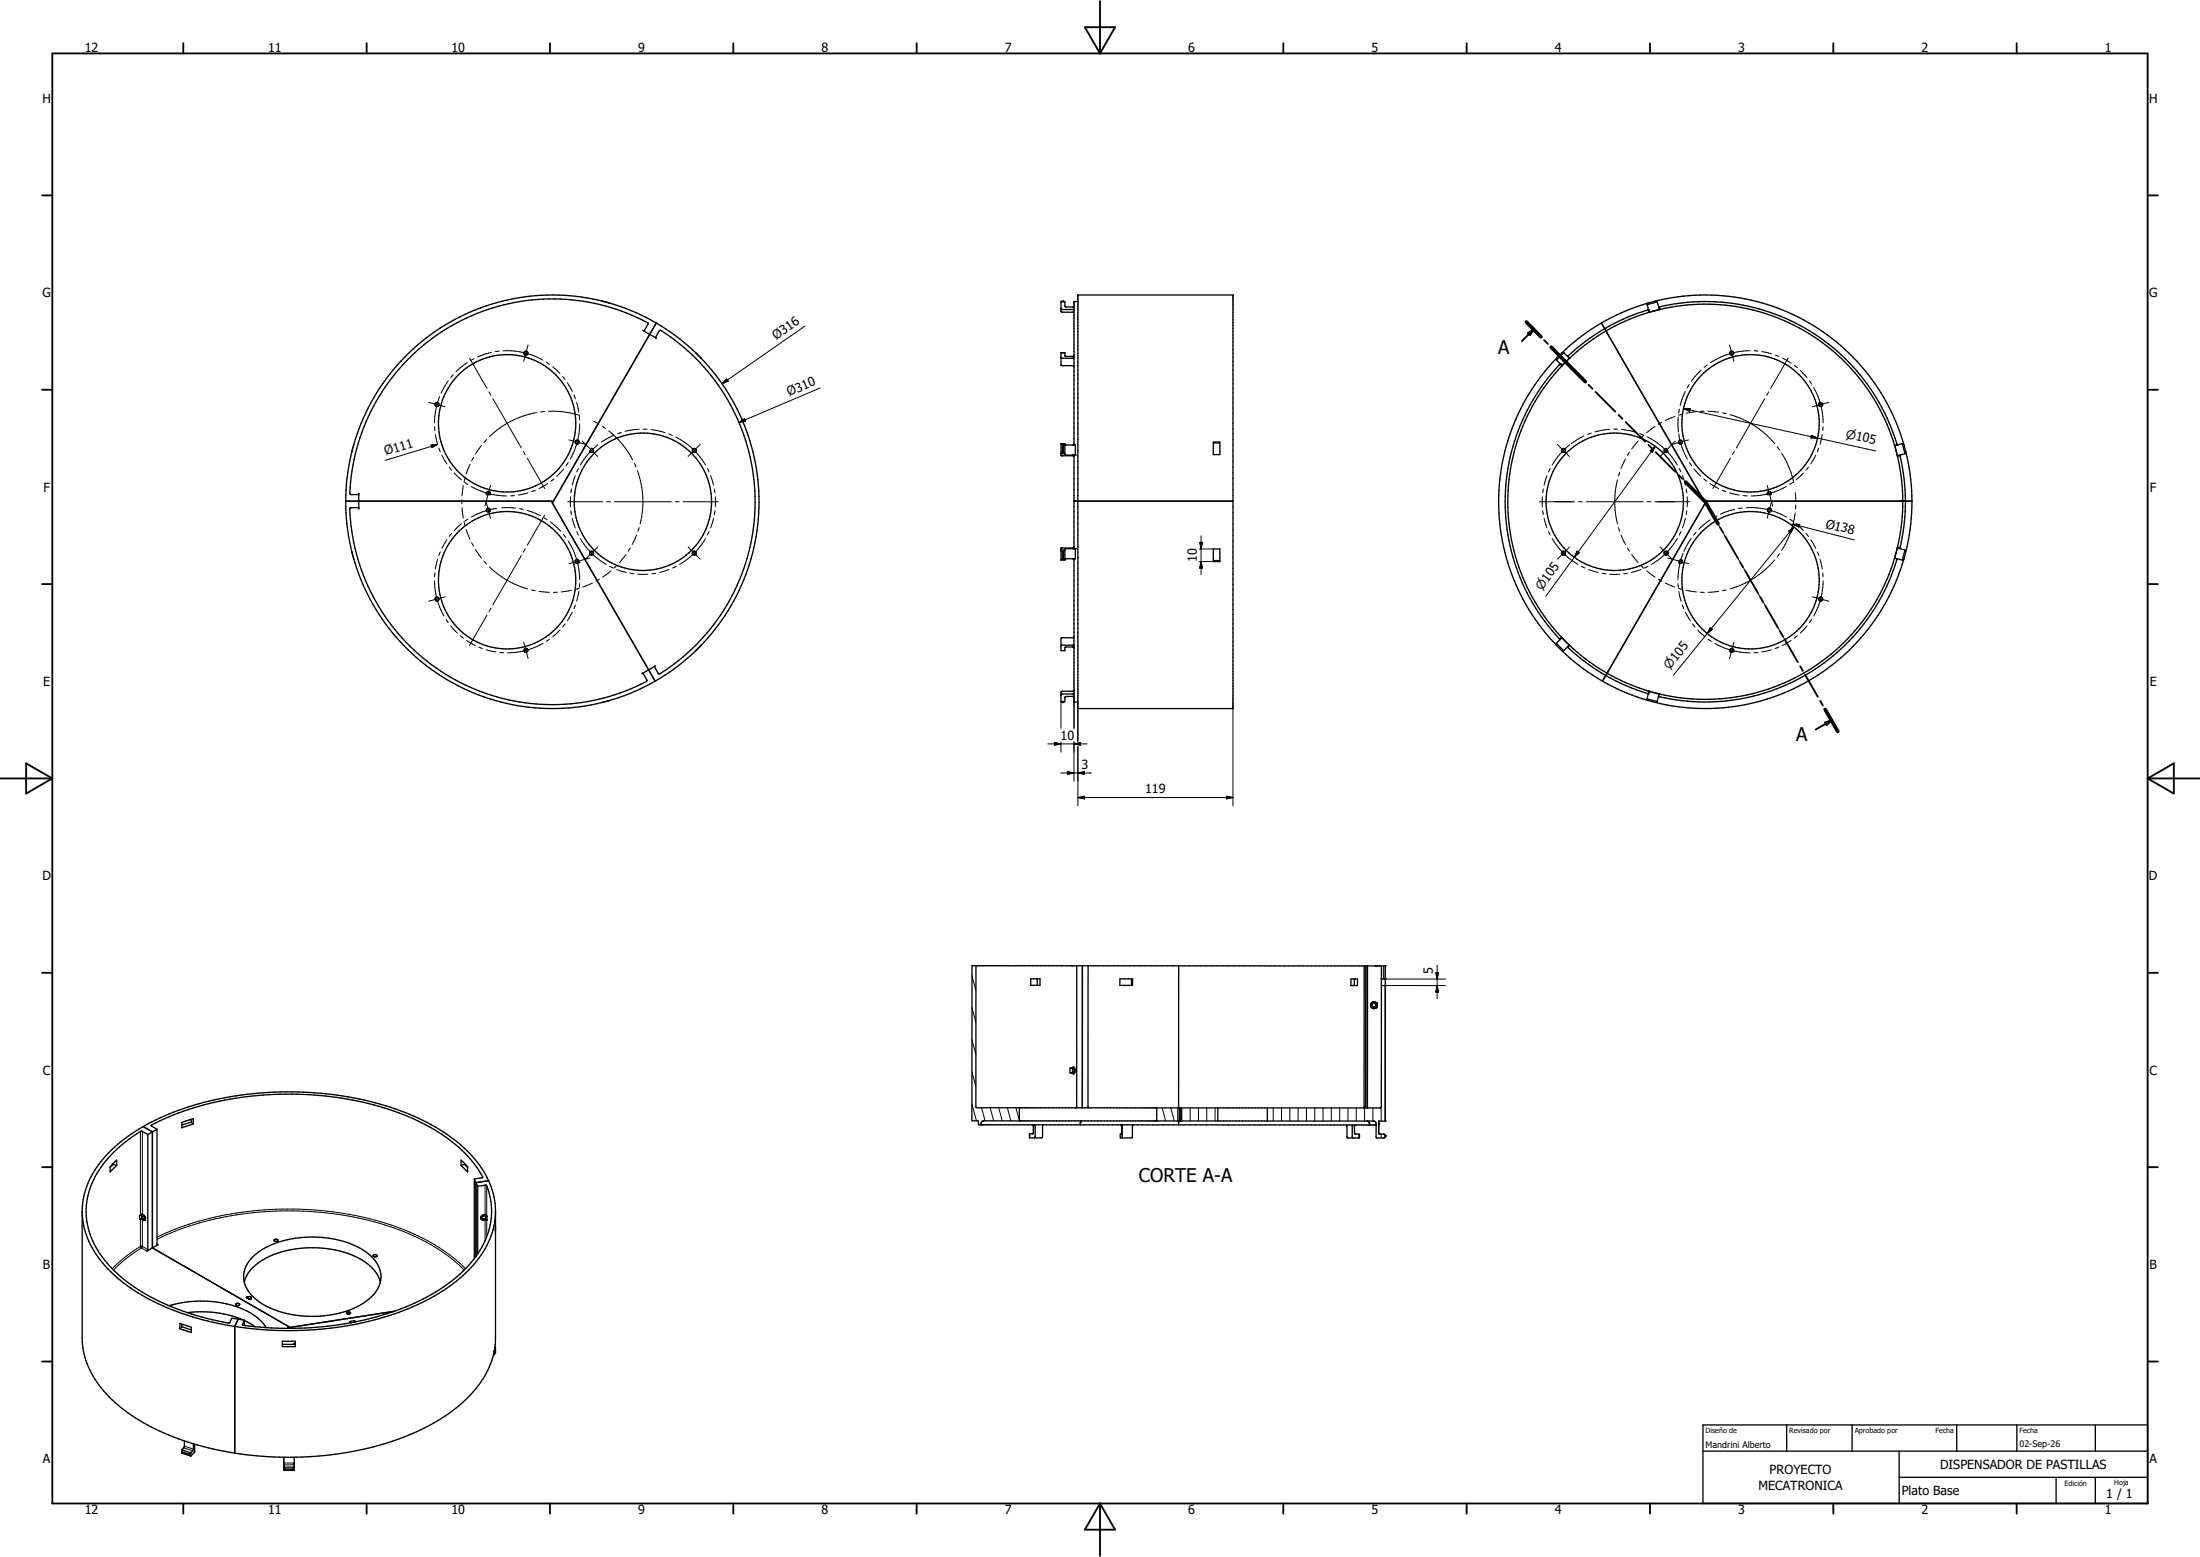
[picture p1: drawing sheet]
<svg xmlns="http://www.w3.org/2000/svg" width="1189mm" height="841mm" viewBox="0 0 1189 841" stroke-linecap="round" stroke-linejoin="round" font-family="sans-serif">
<g fill="none" stroke="#000" stroke-width=".54">
<path d="M435 176l-45 31M253 196l-7 5M254 193l9 17M256 194l-2 1M266 190l-8 3M270 190h-2M272 189l6 1 6 1M284 191l-1 4M284 191l9 4M285 186l-1 5M295 196l2 1M299 198l4 4"/>
<path d="M919 200l-5 6M923 197l-2 1M935 186l2 9M946 189l-6 1-6 1-5 3-5 2M948 189l2 1M952 190l5 1M959 192l2 1M963 193l5 3M966 193l-9 17M970 197l1 2M232 217l4 2M236 219l5 1"/>
<path d="M236 219l-1 9M238 214l-2 5M242 206l-4 6M245 202l-1 2M264 212l1 2M266 215l16 27M304 203l1 2M307 207l2 4M310 213l1 2M312 217l1 6M393 205l1 1-4 1zM443 210l-44 18"/>
<path d="M911 211l-3 8M913 208l-1 2M954 215l-8 14M956 212l-1 2M973 200l4 4M978 206l1 1M980 209l4 10M984 219l-4 1M984 219l1 9M988 217l-4 2M235 231v2M235 235l2 5"/>
<path d="M263 237l-1 2M290 223a49 49 0 0 0-26 13M294 222l-2 1M296 222a49 49 0 0 1 17 2M308 238l8 2M313 225v2M313 229l-1 10-4 9M315 238l5 5M321 227l3 2M326 230l1 1M329 233l8 7 5 8M332 235l-7 4"/>
<path d="M336 234h-2M345 232l-7 1M348 232h2M352 232l7 2M361 234l2 1M365 236l9 6 4 5 3 4M399 228l3-2 1 1zM856 235l-7 5M860 234l-2 1M870 232l-8 1M872 232h2M876 232l8 2"/>
<path d="M885 238l-3 5M886 234l2 1M888 235l-1 2M890 236l9 6 5 5 3 4M894 230l-4 4M898 228l-2 1M905 225l-5 2M905 238l-8 9M907 225v8M907 234l1 5M908 221l-1 2M908 239l-4 1"/>
<path d="M908 239l4 9M909 224h-2M910 221l104 23M910 221h3v1zM913 238l-5 1M917 222l-6 1M921 222h-2M923 222l6 1M931 223h2M935 224l11 5M946 229l-8 13M946 229l6 4 7 7"/>
<path d="M979 235l3 2h-3zM985 235l-1 5M985 231v2M233 240h4l-4 2zM237 240l-29 9M237 242l1 2M239 246l3 5M243 252l1 2M245 256l4 3M251 258v2M254 251l-2 5M256 247l-1 2"/>
<path d="M260 241l-3 4M283 244l1 2M285 247l9 17M299 259l-1 1M305 253l-4 4M307 250l-1 2M311 257l-2 5M313 253l-1 2M320 243l3 4M320 243l-6 8M323 240l-3 3M343 250l1 2"/>
<path d="M345 254a49 49 0 0 1 1 29M378 240l-6 7M382 253l1 2M384 257l2 5M836 257l-1 5M838 253l-1 2M842 240l6 7M848 240l-5 6-4 5M874 259l-1 12 1 12M875 255v2M878 248l-2 5M881 244l-1 2"/>
<path d="M892 243l3-2-2 3zM895 241l-44 60M908 253v2M909 257l2 5M913 250l1 2M916 253l3 4M921 259l1 1M935 247l-9 17M937 244l-1 2M960 241l2 2M963 245l4 8 2 8M975 256l-4 3"/>
<path d="M977 252l-1 2M981 246l-2 5M983 242l-1 2M250 270v2M250 274v6M250 262v6M251 260l2 2M255 263l9 4M263 271l1 5M264 267l-2 6M264 276l1 4M264 267l10 1"/>
<path d="M264 276l-9 3M265 262l-1 5M268 275l-4 1M271 274h8M278 268h-2M281 275h2M285 276l7 3M285 266l-5 1M289 265l-2 1M294 280l2 1M294 278l-9 17M296 261l-5 3"/>
<path d="M307 271h19M308 268v6M309 276v2M309 264v2M328 271h2M332 271h31M365 271h2M369 271h19M386 264v2M386 276v2M387 268v6M832 271h19"/>
<path d="M834 268v6M834 276v2M834 264v2M853 271h2M857 271h31M890 271h2M894 271h19M911 264l1 2M912 276l-1 2M912 268v6M924 261l5 3M926 278l9 17"/>
<path d="M928 279l-2 1M931 265l2 1M935 266l5 1M937 275l-7 3M942 274l-2 1M942 268h2M944 274h6l6 2M955 262l1 5M956 267l2 6M956 276l-1 4M956 276l9 3M956 267l-10 1"/>
<path d="M957 271l-1 5M965 263l-9 4M969 260l-2 2M970 277l-2 10-5 10M970 266l1 5M971 273l-1 2M238 298l-1 2M242 291l-3 5M244 288l-1 2M249 283l-4 4M251 282v2M252 286l2 5"/>
<path d="M253 280l-2 2M255 293l1 2M257 297l3 4M284 296l-1 2M297 282l6 5M304 289l2 1M307 292l5 10 1 6v5M309 280l2 5M312 287l1 2M314 291l6 8 8 6M323 296l-7 6M338 299l-3 5"/>
<path d="M341 296l-1 2M344 289l-2 5M345 285v2M372 296l6 6M381 291l-6 8-8 6M383 287l-1 2M386 280l-2 5M648 297h8M648 293h2l-1 4zM649 289v21M835 280l1 5M837 287l1 2"/>
<path d="M839 291l6 8 8 6M848 296l-6 6M852 298l1 1-2 2zM875 285v2M876 289l2 5M880 296l1 2M882 299l3 5M897 296l7 6M907 291l-7 8-7 6M908 287v2M910 299l-2 4M911 280l-2 5"/>
<path d="M914 291l-4 7M917 287l-2 2M924 281l-6 5M936 296l1 2M962 299l-2 2M967 287l3-2-2 3zM967 280l2 2M969 283l33 9M969 283h4l-1 2zM970 285l-47 57M971 283l4 4M976 288l1 2"/>
<path d="M979 291l2 5M982 298l1 2M235 314l1 10M235 309v3M237 302l-2 5M262 303l1 2M264 306l10 7 11 5M282 300l-16 27M287 319h2M291 319l6 1M301 320h-2M309 319l-6 1"/>
<path d="M313 319l-1 6M313 318h-2M313 315v2M319 301l-11 3M320 315l-5 2M324 313l-2 1M329 306l2 1M330 308l-4 4M333 308l5 1M333 305l-1 2M341 310h2M345 310h5"/>
<path d="M354 310h-2M362 308l-6 1M365 306l-1 1M648 303h8M649 303l1 4h-2zM851 301l-16 21M855 306l2 1M859 308l5 1M866 310h2M870 310h5M880 310h-2M887 308l-5 1"/>
<path d="M887 305l1 2M890 308l4 4M891 306l-2 1M896 313l2 1M900 315l5 2M901 301l7 2M907 315v2M907 318h2M907 319l2 6M908 303l5 1M908 303l-1 10M911 319l6 1"/>
<path d="M919 320h2M929 319l-6 1M933 319h-2M938 300l16 27M959 302a49 49 0 0 1-24 16M984 302l1 5M985 309v3M985 314l-1 10M236 324l-4 1M236 324l4 9M241 322l-5 2M241 335l1 1"/>
<path d="M244 338l3 4M263 332l-9 17M265 329l-1 1M305 337l-1 2M309 331l-2 4M311 327l-1 2M909 327l1 2M911 331l3 4M915 337l1 2M924 339l1 1-2 2zM955 329l1 1M957 332l9 17"/>
<path d="M977 338l-4 4M979 335l-1 1M980 322l4 2M984 324l4 1M984 324l-4 9M249 343l1 2M252 346l5 3M259 350h2M263 351l5 1M270 352l2 1M283 347l2 9M293 348l-9 3-10 2"/>
<path d="M297 345l-2 1M303 340l-4 4M918 340l3 4M923 342l-19 23M923 345l2 1M927 348l9 3M936 351l-1 5M936 351l10 2M937 347l-1 4M950 352l-2 1M957 351l-5 1M961 350h-2"/>
<path d="M968 346l-5 3M971 343l-1 2M573 379v14M580 379v14M583 383v17M666 383v52M566 402h22M570 401l3 1-3 1zM573 417h17M573 401v5M577 417h3l-3 1zM580 401v21"/>
<path d="M580 402l4-1v2zM583 417h3v1zM583 403v32M583 431h83M583 431l3-1v1zM663 430l3 1h-3zM525 527l2 8M748 522v7M749 529h32M749 532h32M776 525h1v4zM777 522v17"/>
<path d="M777 532v4h-1zM525 544l2 8M525 579l2 8M525 562l2 8M525 596l3 9M530 598l2 7M535 598l2 7M540 598l2 7M544 598l2 7M549 598l2 7M628 598l2 7M633 598l2 7"/>
<path d="M637 600h1M639 598v7M643 598v7M648 598v7M652 598v7M657 598v7M688 598v8M693 598v8M697 598v8M702 598v8M706 598v8M711 598v8"/>
<path d="M715 598v8M720 598v8M724 598v8M729 598v8M733 598v8M737 598v8M742 598v8M746 598v8M76 611v45M77 611v45M82 608h.1M625 605h.1"/>
<path d="M637 604h1M746 613v2M261 636h.1M76 658v15M77 659v14M262 640v16M262 659v11M263 640v17M263 659v9M76 673h1M76 673v1M76 673l-9 7-6 5"/>
<path d="M76 674l3 2M76 674l-9 6-6 6M77 673l-1 1M77 673l3 2M85 668a174 174 0 0 1 144 1l12 7 11 9M85 672h.1M85 669a173 173 0 0 1 143 1l13 7 10 9M131 715v1M133 701h.1M133 701l2 1M134 701h.1M134 701h-1"/>
<path d="M134 700l-1 1M135 702h.1M136 701h.1M136 702h-1M136 702h.1M136 701v1M191 713l1 1M191 713h.1M191 713l-1 1M191 713v1M99 782l5 2M100 781l5 2"/>
<path d="M153 790h6M153 791h6"/>
<circle cx="189" cy="714" r=".4"/>
</g>
<g fill="none" stroke="#000" stroke-width=".71">
<path d="M583 159h83v224h-83zM325 163h.1M325 163l4 1M347 178l1 1M348 179h.1M348 179l6 3M348 179l2-4a109 109 0 0 0-161 92h5M355 174a112 112 0 0 1 23 175M355 174l-56 98M355 174a112 112 0 0 0-168 97M573 163h1h2M573 163l1 6h6"/>
<path d="M573 166l1 1M573 163h3M574 167h.1M574 167h6M576 163v3h4M580 166h.1M580 169h.1M580 167h.1M583 163h-3v77M865 174l2 4M865 174a113 113 0 0 0-21 17M867 178l1 1"/>
<path d="M867 178a109 109 0 0 0-20 15M868 179h.1M868 179l-11 7-9 8M868 179l54 93M890 165l1 4M891 167l-11 4-13 7M891 167h.1M891 164a111 111 0 0 0-26 10M891 169h.1M891 169a106 106 0 0 0-23 10M895 163l-4 1-1 1M895 163h1"/>
<path d="M895 163a112 112 0 0 1 134 77M896 163l1 4M896 163l-6 2M897 167h.1M897 166h-1M897 167l-6 2M897 166a108 108 0 0 1 128 74M897 166h.1M897 167a107 107 0 0 1 127 74M354 182h.1M354 182l3-4a109 109 0 0 1-1 186l-2-4M354 182l1 1"/>
<path d="M376 191h.1M376 191l3 3M379 194h.1M573 193h1M574 197h.1M574 193h.1M574 197l6 1M580 192h-4v-1h-3l1 6M580 192h.1M580 198h.1M580 193v1l-6-1M841 194a112 112 0 0 0 0 154"/>
<path d="M841 195l3 2M841 194v1M843 197a108 108 0 0 0 0 148M843 197h.1M844 198a107 107 0 0 0 0 146M844 198h.1M844 197h.1M844 197v1M844 191h1M844 191l-3 3M845 191l3 2M845 191l-4 4"/>
<path d="M847 192h.1M848 193h.1M848 194l-4 4M848 193v1M848 193l-4 5M849 193h-1M573 240v6M573 240h3M573 240h1M576 240v6M576 240h-1M580 240h.1"/>
<path d="M656 239h3v7h-3zM656 239h3M1025 240h.1M1028 240l-4 1M1028 240h1M1028 240l2 5M190 244h.1M191 240l-1 4M191 240h.1M319 244h.1M320 242l-1 2M320 242h.1"/>
<path d="M320 242a1.1 1.1 0 0 1 1 2 1.1 1.1 0 0 1-2 0M573 246h.1M573 246h1M574 246h.1M574 246h6M574 244l-1 1h3l-1-1M574 240v4M574 244h1M574 240h1M575 240v4M576 240h.1M576 246h.1"/>
<path d="M576 240h5v6h-5M580 246h.1M580 246v1M580 247h.1M580 247v49M900 242h1v2h-1zM1024 240v1M1024 241l1 5M1024 241h.1M1024 241l2 5M1025 246a107 107 0 0 1 0 50M1025 246h1"/>
<path d="M1025 246h.1M1026 246h.1M1026 246v1M1027 246h.1M1027 246a108 108 0 0 1 0 50M1029 240l1 4M1030 245l-4 1M1030 244a112 112 0 0 1 3 27M1030 244v1M187 271h112M187 271a112 112 0 0 0 167 97M194 266v9"/>
<path d="M194 274h-5a109 109 0 0 0 161 94l-2-4M263 267h.1M263 267a1.1 1.1 0 0 1 1-1 1.1 1.1 0 0 1 1 1M263 267h2M265 267h.1M298 271l56 97M580 271h86M921 271h112M922 271l-53 93M955 266h2v1h-2zM1033 271a111 111 0 0 1-3 27M190 298l1 4"/>
<path d="M190 298h.1M573 296v7M573 296h.1M574 296h-1M574 296h.1M574 298v4M574 298l-1-1h3l-1 1M574 298h1M575 298v4M576 296v7M576 296h5v6h-5M576 296h.1"/>
<path d="M580 296h.1M580 296h-6M580 295v1M656 297h3v6h-3zM1025 296l-1 6M1025 296h.1M1025 296l-1 5M1025 296l5 1M1026 295l-1 1M1027 296h.1M1030 297v1M1030 297l-2 6"/>
<path d="M1030 298l-1 4M191 302h.1M311 302v2h1h1M311 302h.1M312 302h-1M312 302l1 2M312 302h.1M313 304h.1M573 303h3M574 302h1M574 302l-1 1M575 302l1 1"/>
<path d="M576 302h.1M580 302h.1M580 302v77h3M656 303h3M908 302a1.1 1.1 0 0 1 1 2 1.1 1.1 0 0 1-2 0zM1024 302a107 107 0 0 1-127 73M1024 302h.1M1024 301h.1M1024 301v1M1024 301l4 2M1025 302a108 108 0 0 1-128 74M1025 302h.1"/>
<path d="M1029 302a112 112 0 0 1-134 77M1029 302l-1 1M354 360h.1M376 351h.1M376 351a110 110 0 0 1-22 17M379 348l-3 3M379 348h.1M574 345l-1 6h3v-1h4M574 349h-1M574 349l6-1v1M574 349h.1M574 345h.1"/>
<path d="M580 350h.1M580 344l-6 1M580 344h.1M841 347v1M841 348l3 3M841 347l4 4M843 345h.1M844 344h.1M844 344l5 5M844 344l4 4M844 345h.1M844 351h1"/>
<path d="M844 344l-3 3M844 351a113 113 0 0 0 22 17M847 349l9 8 12 8M847 350h.1M848 349l-3 2M848 349h.1M848 348v1M848 348l2 2a105 105 0 0 0 19 14M325 379h.1M330 378l-5 1M330 378h.1M347 364h.1"/>
<path d="M348 364h-1M354 360l-6 4M573 379h3M573 379h1h2M574 374l-1 5M574 374h.1M580 376h.1M580 376h-4v3M580 375h-6l-1 1M580 375h.1M580 373l-6 1M580 373h.1"/>
<path d="M866 368a111 111 0 0 0 25 10M868 365l-2 3M868 365a106 106 0 0 0 22 10M869 364h.1M869 364l-1 1M869 364l9 5 13 4M890 377l6 2M890 377l1 1M890 375h.1M890 375h1M891 373h.1M891 375h.1"/>
<path d="M891 378l4 1M891 374l-1 3M891 374h.1M891 373v1M891 373l6 2M896 379h-1M896 376h.1M896 376h1M897 376h.1M897 375h.1M897 375l-1 4M527 522v76h1h218h1"/>
<path d="M557 529h5v3h-5zM561 529v3M582 522v76h-1M585 522v76M588 522h-63v83h4v3h215M588 522h49M588 522v76h1M605 529h7v3h-7zM612 529v3M637 522h112v7M637 522v76M730 529h4v3h-4z"/>
<path d="M732 529v3M737 522v76M738 522v76M739 522v76M747 532h2M747 529h2M747 522v76M749 529v77h-4v6M742 545h.1M742 541a1.9 1.9 0 0 0-1 2 1.9 1.9 0 0 0 1 2M742 541h1M742 541h.1"/>
<path d="M743 541l1 1M743 541h-1M743 545h-1M743 544v1M744 544h-1M744 544h.1M744 542h.1M744 543v-1v2M744 543v1M744 542v2M579 580h.1M579 577h-1v2l1 1"/>
<path d="M579 577l1-1 1 2v2h-1M579 580h1M579 577h.1M580 580h.1M580 577v2M580 579h.1M580 579v1M580 577h.1M580 577l1 2h-1M551 598v7M625 598v7M637 598v7"/>
<path d="M638 598v7M658 598v7M685 598v8M737 598h.1M739 598h.1M747 598h.1M77 609a173 173 0 0 1 108-17 124 124 0 0 1 67 29l7 8 5 9M77 609l5 2M77 609a62 62 0 0 0-32 37l-1 7v70a50 50 0 0 0 23 39 134 134 0 0 0 60 23M80 613l-3-2a56 56 0 0 0-30 38 45 45 0 0 0 18 41 122 122 0 0 0 59 24M80 613v62M82 608l3 2"/>
<path d="M82 608a174 174 0 0 1 120-11 100 100 0 0 1 55 32l4 7M82 608h.1M82 611v63l75 43M82 611l-2 2M85 610v62l-6 4 1-1M85 610l-3 1M98 606l6-2v3l-6 2zM103 605v1M103 606l1 1M103 606l-5 2M558 608h.1M558 612h-2v3h7"/>
<path d="M558 612h.1M558 608v4M559 608h.1M559 608v6v1M563 615h.1M564 608h-1v7M585 605l-1 3M606 608h.1M606 612h-1v3h7M606 612h.1M606 608v4M606 608v7"/>
<path d="M606 615h.1M612 615h.1M612 614v1M612 614h.1M613 608h-1v6M625 605h-93a1.8 1.8 0 0 0-2 3M625 605h12M637 605l48 1M637 605v3M685 606h58l1 1v7l4 1M728 608v7h7M731 608v6v1"/>
<path d="M732 608v4l3 1M732 608h.1M735 613v2M739 606h1v2M745 607v5l3 1h1l-1 2M748 615h.1M61 629l2-2v3l-3 3v-3zM61 628v1M61 629l2 1M61 629l-1 2M249 627l4 3v3l-4-3zM251 629l-2 1"/>
<path d="M251 628v1M251 629l2 2M256 637v43M256 637l1 2M257 639l1 2M257 639v40M261 636l-5 1M261 636h.1M264 638a40 40 0 0 1 4 16v69l-1 7M264 638l-7 1M44 655a52 52 0 0 0 25 39 135 135 0 0 0 58 22M76 656h.1"/>
<path d="M77 656l-2 1v2l1-1 2 1h1M77 657a.9 .9 0 0 1 1 0 .9 .9 0 0 1-1 1M77 659h.1M77 656h.1M77 656v1v1M77 656l1 1 1 2M77 658l2 1M258 641v36M260 658l1 1 1-1M262 659h.1M263 659h-1M263 659h.1"/>
<path d="M263 657a1.6 1.6 0 0 0-2-1 1.6 1.6 0 0 0-1 2 1.6 1.6 0 0 0 2 1M263 657h.1M263 640h.1M263 640l-5 1M263 657v2M263 640a39 39 0 0 1-6 39M263 657l-1 1M268 655a52 52 0 0 1-25 40 154 154 0 0 1-89 24l-12-1-15-2M80 675h.1M136 679a50 50 0 0 1 42-10 35 35 0 0 1 26 15 15 15 0 0 1-6 19 56 56 0 0 1-59-1 14 14 0 0 1-3-23zM148 670h.1M148 670l1-1 1 1"/>
<path d="M150 670h-2M150 670h.1M202 678a1 1 0 0 1 2 0 1 1 0 0 1-1 1 1 1 0 0 1-1 0zM202 678h.1M257 679a98 98 0 0 1-54 32 179 179 0 0 1-72 5M268 661v4M132 692a26 26 0 0 1 20-16 56 56 0 0 1 47 7l1 1a17 17 0 0 1 6 8M91 705a56 56 0 0 1 48 7l5 5M97 715l6 2v3l-6-2zM98 715v2M98 717l-1 1M98 717l5 1"/>
<path d="M101 709a59 59 0 0 1 30 4M124 714h.1M127 716v69M128 704a.9 .9 0 0 1 1 0 .9 .9 0 0 1 0 1 .9 .9 0 0 1-1 0zM129 713h3M129 713l-2 3M129 713l-4-1-1 2M131 716h.1M132 713l-1 3M132 713v3M132 713l6 4M134 701l1 1"/>
<path d="M135 702h.1M136 701l-2-1v1M136 701h.1M136 701l-1 1M187 709h.1M187 709h2M189 709h-1h-1M189 709h.1M190 714h.1M192 714h-1M192 714h.1M213 708l-58 9h1"/>
<path d="M153 724h7v3h-7zM153 726h7M160 725l-1 1M267 732h.1M267 730h1M267 730v2M267 730a59 59 0 0 1-30 37 169 169 0 0 1-104 19l-6-1M268 727v4l-1 1M100 778v4l-2 1M105 780l-1 3-1 2M920 770h241v42h-241zM966 770v14"/>
<path d="M1001 770v14M1058 770v14M1090 770v14M1132 770v14M98 783v2M98 785l5 1M98 783l5 2M98 783v1M98 784l4 1M98 784v1M102 785v1h1M103 785v1"/>
<path d="M103 785h-1M105 780v4l-2 2M153 787h.1M153 787v7M153 794h6M154 793h4M154 793l-1-1h6l-1 1M154 794h4M154 793v1M154 794h-1M158 793v1M158 794h1"/>
<path d="M159 787v7M159 787h.1M920 784h241M1026 798h135M1026 784v28M1111 798v14M1132 798v14"/>
<circle cx="284" cy="191" r="1.1"/>
<circle cx="936" cy="191" r="1.1"/>
<circle cx="236" cy="219" r="1.1"/>
<circle cx="984" cy="219" r="1.1"/>
<circle cx="274" cy="229" r="37"/>
<circle cx="312" cy="239" r="1.1"/>
<circle cx="908" cy="239" r="1.1"/>
<circle cx="946" cy="229" r="37"/>
<circle cx="375" cy="243" r="1.1"/>
<circle cx="845" cy="243" r="1.1"/>
<circle cx="264" cy="276" r="1.1"/>
<circle cx="347" cy="271" r="37"/>
<circle cx="873" cy="271" r="37"/>
<circle cx="956" cy="276" r="1.1"/>
<circle cx="320" cy="299" r="1.1"/>
<circle cx="375" cy="299" r="1.1"/>
<circle cx="845" cy="299" r="1.1"/>
<circle cx="900" cy="299" r="1.1"/>
<circle cx="274" cy="313" r="37"/>
<circle cx="946" cy="313" r="37"/>
<circle cx="236" cy="324" r="1.1"/>
<circle cx="984" cy="324" r="1.1"/>
<circle cx="284" cy="351" r="1.1"/>
<circle cx="936" cy="351" r="1.1"/>
<circle cx="742" cy="543" r="1"/>
<circle cx="261" cy="657" r="1"/>
</g>
<g fill="#000">
<circle cx="867" cy="178" r=".4"/>
<circle cx="891" cy="167" r=".4"/>
<circle cx="843" cy="197" r=".4"/>
<circle cx="580" cy="246" r=".4"/>
<circle cx="581" cy="246" r=".4"/>
<circle cx="1025" cy="240" r=".4"/>
<circle cx="580" cy="271" r=".4"/>
<circle cx="1030" cy="271" r=".4"/>
<circle cx="580" cy="296" r=".4"/>
<circle cx="581" cy="296" r=".4"/>
<circle cx="312" cy="302" r=".4"/>
<circle cx="313" cy="304" r=".4"/>
<circle cx="580" cy="302" r=".4"/>
<circle cx="847" cy="349" r=".4"/>
<circle cx="868" cy="365" r=".4"/>
<circle cx="891" cy="375" r=".4"/>
<circle cx="749" cy="529" r=".4"/>
<circle cx="749" cy="532" r=".4"/>
<circle cx="749" cy="522" r=".4"/>
<circle cx="745" cy="608" r=".4"/>
<circle cx="745" cy="607" r=".4"/>
<circle cx="749" cy="613" r=".4"/>
<circle cx="749" cy="614" r=".4"/>
<circle cx="749" cy="606" r=".4"/>
<circle cx="135" cy="702" r=".4"/>
</g>
<g fill="none" stroke="#000" stroke-width=".99">
<path d="M586 15h17l-9 14zM594 1v28M28 29h1133v783h-1133zM99 23v6M198 23v6M297 23v6M396 23v6M495 23v6M694 23v6M793 23v6M892 23v6M991 23v6"/>
<path d="M1090 23v6M23 106h5M1161 106h5M825 174l8 8M826 180l3-2-2 3zM829 178l-7 6M835 184l2 2M838 188l19 18M23 211h5M859 208l2 2M862 212l11 10M1161 211h5"/>
<path d="M875 224l2 2M879 228l10 11M891 240l2 2M895 244l10 11M907 257l2 2M911 260l11 11 6 12M930 285l1 3M932 290l7 12M23 315h5M940 304l2 2M943 308l7 12M1161 315h5"/>
<path d="M951 322l2 3M954 327l7 12M962 341l2 3M965 346l7 12M973 360l1 2M976 365l6 11M984 379l1 2M986 383l7 12M986 390l4-1-3 3zM990 389l-9 5M14 412l14 8-14 9zM0 420h28"/>
<path d="M1161 420h28M1161 420l14-8v17zM23 525h5M1161 525h5M23 630h5M1161 630h5M23 735h5M1161 735h5M99 812v6M198 812v6M297 812v6M396 812v6"/>
<path d="M495 812v6M594 812v28M594 812l9 14h-17zM694 812v6M793 812v6M892 812v6M991 812v6M1090 812v6"/>
</g>
<path d="M825 174l8 8M838 188l19 18M911 260l11 11 6 12M986 383l7 12" fill="none" stroke="#000" stroke-width="2"/>
<path d="M826 180l3-2-2 3zM986 390l4-1-3 3z" fill="#000" stroke="#000" stroke-width=".99"/>
<g fill="#000" stroke="#000" stroke-width=".54">
<path d="M393 205l1 1-4 1zM399 228l3-2 1 1zM910 221h3v1zM979 235l3 2h-3zM233 240h4l-4 2zM892 243l3-2-2 3zM648 293h2l-1 4zM852 298l1 1-2 2zM967 287l3-2-2 3zM969 283h4l-1 2zM649 303l1 4h-2zM924 339l1 1-2 2z"/>
<path d="M570 401l3 1-3 1zM577 417h3l-3 1zM580 402l4-1v2zM583 417h3v1zM583 431l3-1v1zM663 430l3 1h-3zM776 525h1v4zM777 532v4h-1z"/>
</g>
<g font-size="10.2">
<text x="810" y="191">A</text>
<text x="971" y="400">A</text>
<text x="615" y="638">CORTE A-A</text>
</g>
<g font-size="6.8">
<text x="46" y="28">12</text>
<text x="145" y="28">11</text>
<text x="244" y="28">10</text>
<text x="345" y="28">9</text>
<text x="444" y="28">8</text>
<text x="543" y="28">7</text>
<text x="642" y="28">6</text>
<text x="741" y="28">5</text>
<text x="840" y="28">4</text>
<text x="939" y="28">3</text>
<text x="1039" y="28">2</text>
<text x="1138" y="28">1</text>
<text x="23" y="56">H</text>
<text x="1161" y="56">H</text>
<text x="23" y="161">G</text>
<text x="1161" y="161">G</text>
<text x="420" y="184" transform="rotate(-35 420 184)">Ø316</text>
<text x="427" y="214" transform="rotate(-23 427 214)">Ø310</text>
<text x="209" y="246" transform="rotate(-17 209 246)">Ø111</text>
<text x="23" y="266">F</text>
<text x="1162" y="266">F</text>
<text x="986" y="285" transform="rotate(14 986 285)">Ø138</text>
<text x="647" y="304" transform="rotate(-90 647 304)">10</text>
<text x="23" y="370">E</text>
<text x="1162" y="370">E</text>
<text x="573" y="400">10</text>
<text x="584" y="415">3</text>
<text x="619" y="429">119</text>
<text x="23" y="475">D</text>
<text x="1161" y="475">D</text>
<text x="774" y="526" transform="rotate(-90 774 526)">5</text>
<text x="23" y="580">C</text>
<text x="1162" y="580">C</text>
<text x="23" y="685">B</text>
<text x="1162" y="685">B</text>
<text x="23" y="790">A</text>
<text x="1162" y="790">A</text>
<text x="956" y="796">PROYECTO</text>
<text x="1049" y="793">DISPENSADOR DE PASTILLAS</text>
<text x="950" y="805">MECATRONICA</text>
<text x="1028" y="808">Plato Base</text>
<text x="1138" y="809">1 / 1</text>
<text x="46" y="818">12</text>
<text x="145" y="818">11</text>
<text x="244" y="818">10</text>
<text x="345" y="818">9</text>
<text x="444" y="818">8</text>
<text x="543" y="818">7</text>
<text x="642" y="818">6</text>
<text x="741" y="818">5</text>
<text x="840" y="818">4</text>
<text x="939" y="818">3</text>
<text x="1039" y="818">2</text>
<text x="1138" y="818">1</text>
</g>
<g font-size="6.5">
<text x="997" y="236" transform="rotate(12 997 236)">n105</text>
<text x="833" y="319" transform="rotate(-54 833 319)">n105</text>
<text x="902" y="362" transform="rotate(-51 902 362)">n105</text>
</g>
<g font-size="4.8">
<text x="922" y="782">Mandrini Alberto</text>
<text x="1091" y="781">02-Sep-26</text>
</g>
<g font-size="3.9">
<text x="922" y="774">Diseño de</text>
<text x="967" y="774">Revisado por</text>
<text x="1002" y="774">Aprobado por</text>
<text x="1046" y="774">Fecha</text>
<text x="1091" y="774">Fecha</text>
<text x="1116" y="803">Edición</text>
<text x="1143" y="802">Hoja</text>
</g>
</svg>
